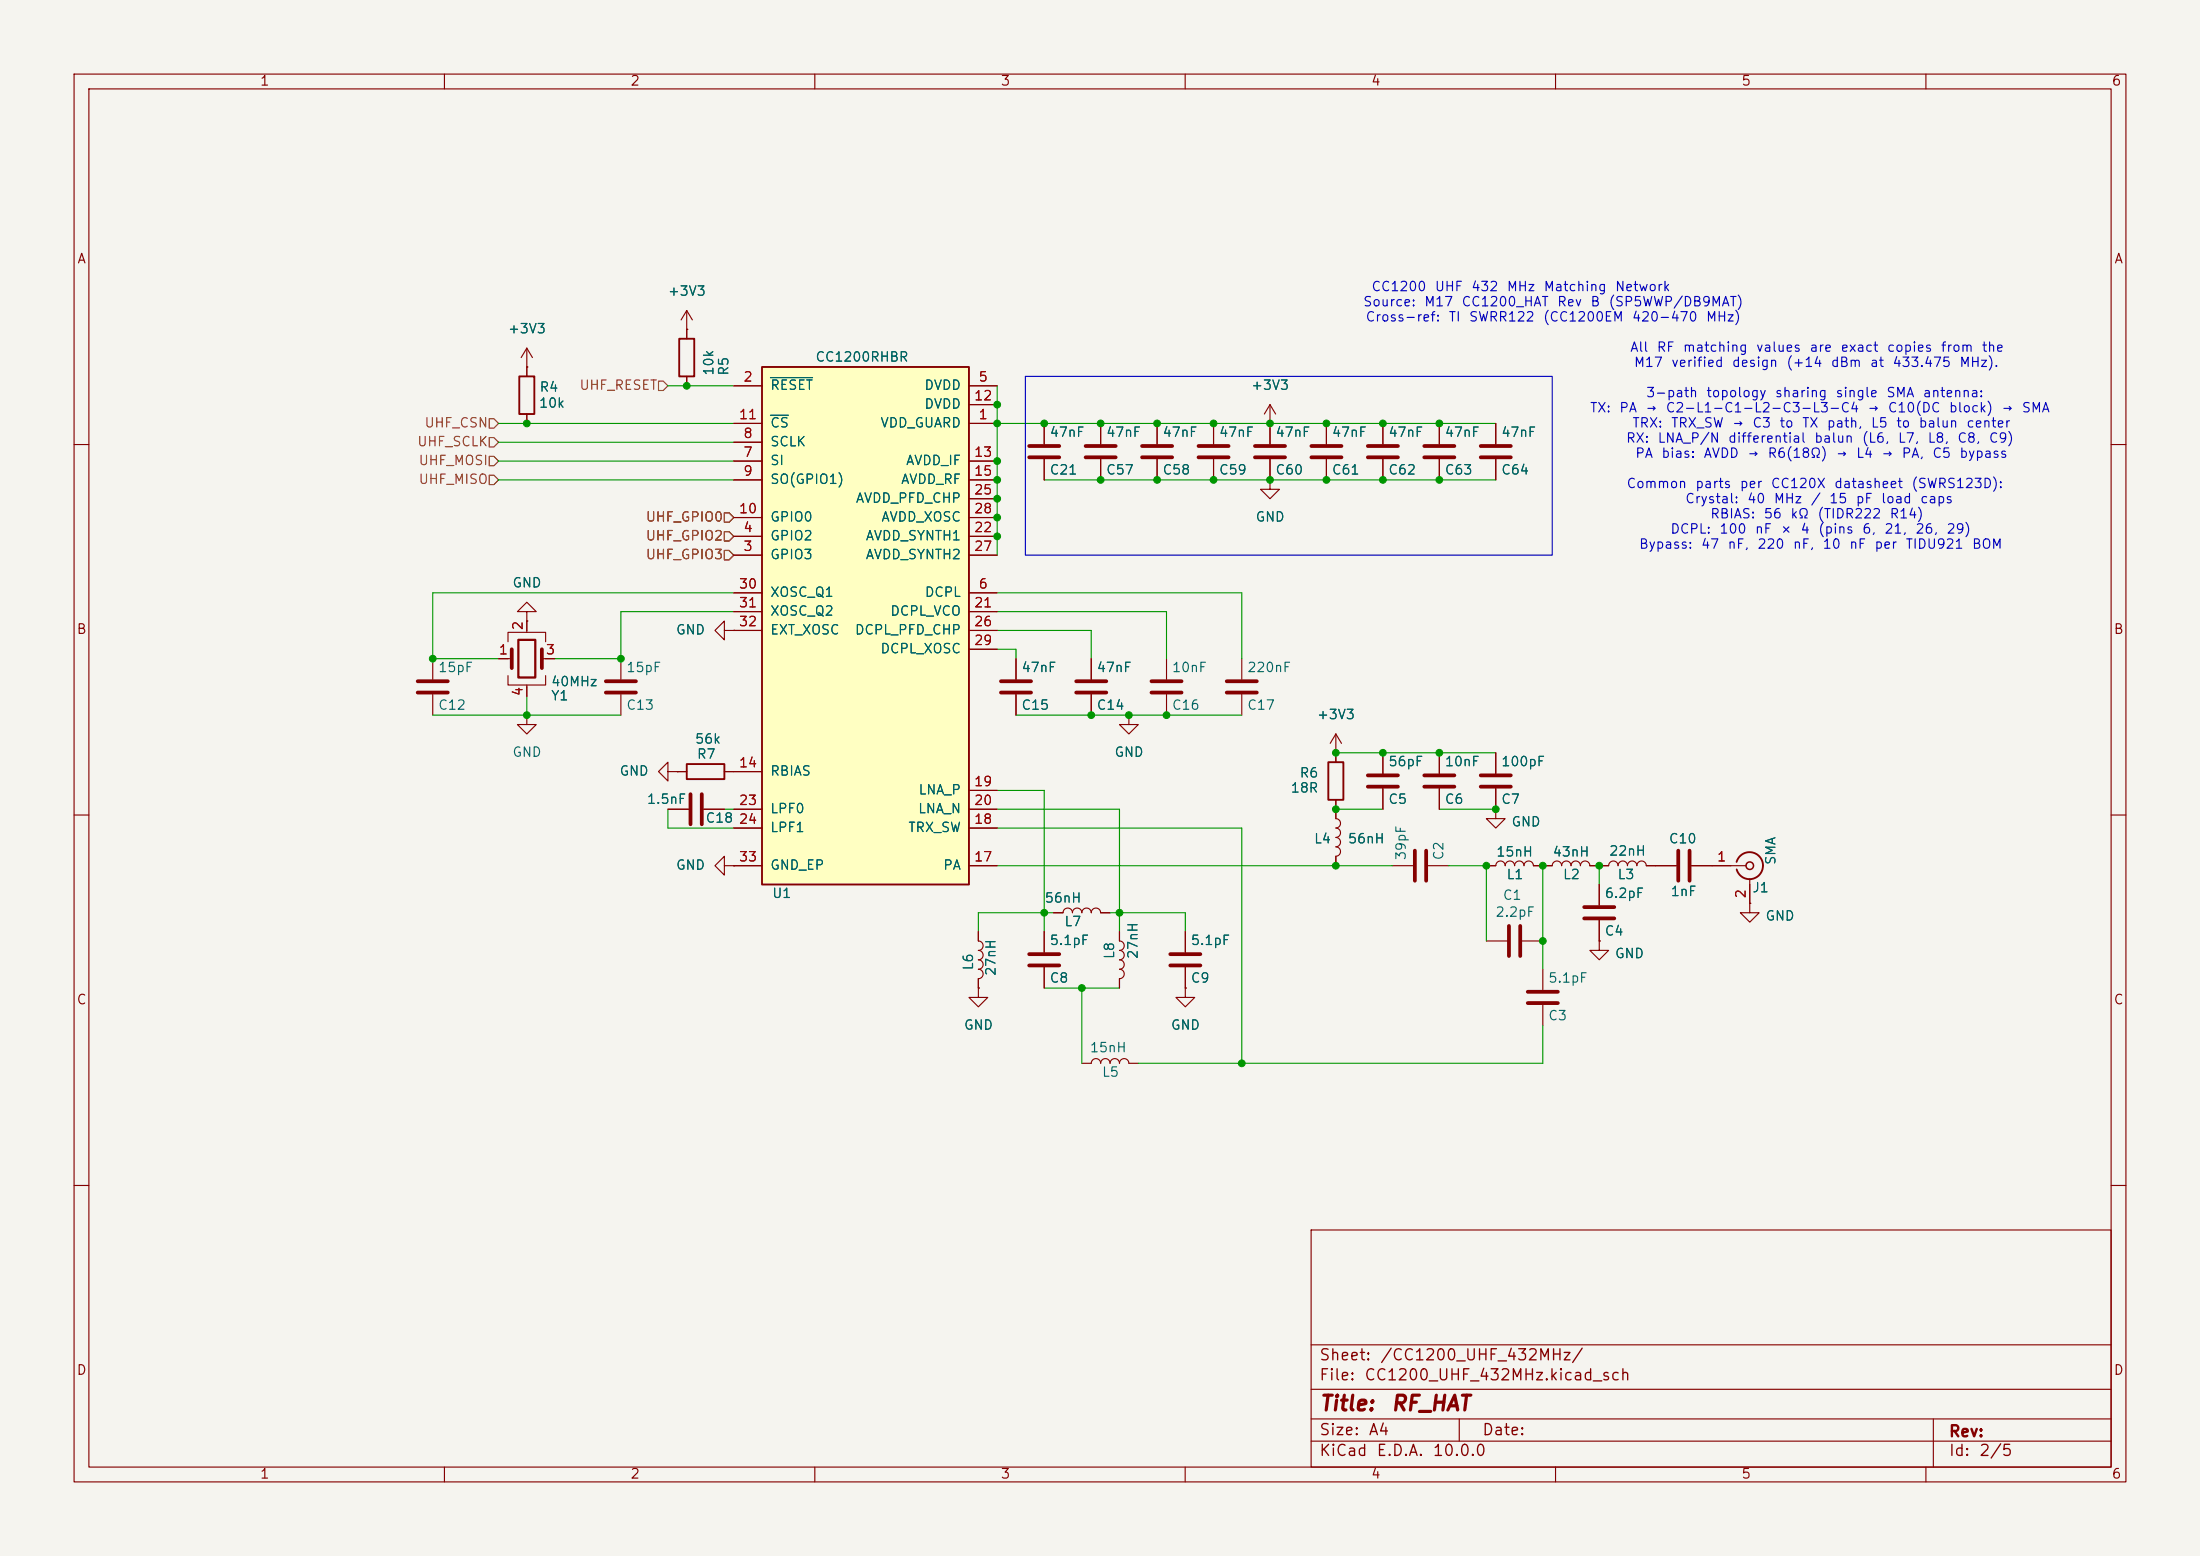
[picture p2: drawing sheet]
<svg xmlns="http://www.w3.org/2000/svg" width="297mm" height="210mm" viewBox="0 0 297 210" stroke-linecap="round" stroke-linejoin="round" font-family="sans-serif">
<path d="M0 0h297v210h-297z" fill="#f5f4ef" stroke="#f5f4ef" stroke-width=".14"/>
<g fill="none" stroke="#840000" stroke-width=".15">
<path d="M10 10h277v190h-277zM12 12h273v186h-273zM60 10v2M110 10v2M160 10v2M210 10v2M260 10v2M71.1 49.5h.1M71.1 47v3.8M71.1 55.9v1.3M71.1 47l-.7 1.3M71.1 47l.8 1.3"/>
<path d="M92.7 44.5h.1M92.7 41.9l-.8 1.3M92.7 41.9l.8 1.3M92.7 41.9v3.8M92.7 50.8v1.3M141 57.2v2.7M148.6 57.2v2.7M156.2 57.2v2.7M163.8 57.2v2.7M171.4 57.2h.1M171.4 54.6v5.3M171.4 54.6l-.7 1.3"/>
<path d="M171.4 54.6l.8 1.3M179.1 57.2v2.7M186.7 57.2v2.7M194.3 57.2v2.7M201.9 57.2v2.7M10 60h2M141 62v2.8M148.6 62v2.8M156.2 62v2.8M163.8 62v2.8M171.4 64.8v1.2h1.3l-1.3 1.3-1.2-1.3h1.2M171.4 64.8h.1"/>
<path d="M171.4 62v2.8M179.1 62v2.8M186.7 62v2.8M194.3 62v2.8M201.9 62v2.8M285 60h2M67.3 88.9h1.8M68.6 86.6v-1.3h5.1v1.3M68.6 91.2v1.3h5.1v-1.3M71.1 96.5v1.3h1.3l-1.3 1.3-1.3-1.3h1.3M71.1 96.5h.1M71.1 83.8v1.5"/>
<path d="M71.1 92.5v1.5M73.2 88.9h1.7M83.8 88.9v2.8M83.8 93.7v2.8M137.2 88.9v2.8M137.2 93.7v2.8M147.3 88.9v2.8M147.3 93.7v2.8M157.5 88.9v2.8M157.5 93.7v2.8M167.6 88.9v2.8M167.6 93.7v2.8"/>
<path d="M180.3 99.1l-.7 1.2M180.3 99.1l.8 1.2M180.3 99.1v2.5M10 110h2M90.2 104.1v-1.2l-1.3 1.2 1.3 1.3v-1.3h1.2M90.2 109.2h2.8M91.4 104.1h.1M91.4 104.1h1.3M95 109.2h2.8M97.8 116.8v-1.2l-1.3 1.2 1.3 1.3v-1.3h1.3M97.8 104.1h1.3M99.1 116.8h.1"/>
<path d="M180.3 101.6h.1M188 116.8h2.8M192.8 116.8h2.8M208.3 116.8h1.2a.64 .64 0 0 1 .7-.6 .64 .64 0 0 1 .6 .6 .64 .64 0 0 1 .7-.6 .64 .64 0 0 1 .6 .6 .64 .64 0 0 1 .6-.6 .64 .64 0 0 1 .7 .6 .64 .64 0 0 1 .6-.6 .64 .64 0 0 1 .6 .6h2.6a.64 .64 0 0 1 .6-.6 .64 .64 0 0 1 .6 .6 .64 .64 0 0 1 .7-.6 .64 .64 0 0 1 .6 .6 .64 .64 0 0 1 .6-.6 .64 .64 0 0 1 .7 .6 .64 .64 0 0 1 .6-.6 .64 .64 0 0 1 .6 .6h4.1M215.9 119.4v2.8M228.3 116.8h7.4M236.2 118.6v3.3M285 110h2M200.7 127h2.8M205.5 127h2.8M208.3 130.8v2.8M208.3 135.6v2.8"/>
<path d="M215.9 127v1.3h1.3l-1.3 1.2-1.3-1.2h1.3M215.9 127h.1M215.9 124.2v2.8M236.2 121.9v1.3h1.3l-1.3 1.3-1.3-1.3h1.3M236.2 121.9h.1M10 160h2M177 166h108v32h-108zM285 160h2M60 198v2M110 198v2M160 198v2M177 194.5h108"/>
<path d="M177 191.5h108M177 187.5h108M177 181.5h108M197 191.5v3M210 198v2M260 198v2M261 191.5v6.5"/>
</g>
<g fill="none" stroke="#840000" stroke-width=".51">
<path d="M138.9 60.2h4.1M138.9 61.7h4.1M146.6 60.2h4M146.6 61.7h4M154.2 60.2h4M154.2 61.7h4M161.8 60.2h4.1M161.8 61.7h4.1M169.4 60.2h4.1M169.4 61.7h4.1M177 60.2h4.1M177 61.7h4.1"/>
<path d="M184.7 60.2h4M184.7 61.7h4M192.3 60.2h4M192.3 61.7h4M199.9 60.2h4.1M199.9 61.7h4.1M69.1 87.6v2.6M73.2 87.6v2.6M81.8 91.9h4.1M81.8 93.5h4.1M135.1 91.9h4.1M135.1 93.5h4.1"/>
<path d="M145.3 91.9h4.1M145.3 93.5h4.1M155.4 91.9h4.1M155.4 93.5h4.1M165.6 91.9h4.1M165.6 93.5h4.1M93.2 107.2v4.1M94.7 107.2v4.1M191 114.8v4.1M192.5 114.8v4.1M226.6 114.8v4.1M228.1 114.8v4.1"/>
<path d="M203.7 125v4M205.2 125v4M206.2 133.9h4.1M206.2 135.4h4.1M213.9 122.4h4M213.9 124h4"/>
</g>
<path d="M70.1 50.8h2v5.1h-2zM91.7 45.7h2v5.1h-2zM92.7 103.1h5.1v2.1h-5.1zM234.4 116.3a1.81 1.81 0 0 1 2.8-1 1.81 1.81 0 0 1 0 3 1.81 1.81 0 0 1-2.7-1" fill="none" stroke="#840000" stroke-width=".25"/>
<circle cx="236.2" cy="116.8" r=".51" fill="none" stroke="#840000" stroke-width=".2"/>
<path d="M70 86.4h2.3v5h-2.3z" fill="none" stroke="#840000" stroke-width=".3"/>
<path d="M102.9 49.5h27.9v69.9h-27.9z" fill="#ffffc2"/>
<path d="M102.9 49.5h27.9v69.9h-27.9zM179.3 102.9h2.1v5.1h-2.1z" fill="none" stroke="#840000" stroke-width=".25"/>
<g fill="none" stroke="#840000" stroke-width=".15">
<path d="M71.1 49.5h.1M71.1 49.5v1.3M71.1 55.9v1.3M92.7 44.5h.1M92.7 44.5v1.2M92.7 50.8v1.3M99.1 57.2h3.8M99.1 52.1h3.8M99.1 59.7h3.8M130.8 57.2h3.8M130.8 52.1h3.8M130.8 54.6h3.8"/>
<path d="M141 57.2v2.7M148.6 57.2v2.7M156.2 57.2v2.7M163.8 57.2v2.7M171.4 57.2h.1M171.4 57.2v2.7M179.1 57.2v2.7M186.7 57.2v2.7M194.3 57.2v2.7M201.9 57.2v2.7M99.1 74.9h3.8M99.1 72.4h3.8"/>
<path d="M99.1 62.2h3.8M99.1 64.8h3.8M99.1 69.9h3.8M130.8 74.9h3.8M130.8 72.4h3.8M130.8 62.2h3.8M130.8 64.8h3.8M130.8 69.9h3.8M130.8 67.3h3.8M141 62v2.8M148.6 62v2.8M156.2 62v2.8"/>
<path d="M163.8 62v2.8M171.4 64.8h.1M171.4 62v2.8M179.1 62v2.8M186.7 62v2.8M194.3 62v2.8M201.9 62v2.8M58.4 88.9v2.8M58.4 93.7v2.8M67.3 88.9h1.3M71.1 82.6h1.3l-1.3-1.3-1.3 1.3h1.3v1.2M71.1 83.8h.1"/>
<path d="M71.1 83.8v1.3M71.1 92.7v1.3M73.7 88.9h1.2M97.8 85.1v-1.3l-1.3 1.3 1.3 1.3v-1.3h1.3M99.1 85.1h.1M99.1 80h3.8M99.1 82.6h3.8M99.1 85.1h3.8M130.8 80h3.8M130.8 82.6h3.8M130.8 85.1h3.8M130.8 87.6h3.8"/>
<path d="M137.2 88.9v2.8M137.2 93.7v2.8M147.3 88.9v2.8M147.3 93.7v2.8M152.4 96.5v1.3h1.3l-1.3 1.3-1.3-1.3h1.3M152.4 96.5h.1M90.2 109.2h2.8M91.4 104.1h.1M91.4 104.1h1.3M95 109.2h2.8M97.8 104.1h5.1M99.1 116.8h.1"/>
<path d="M99.1 116.8h3.8M99.1 111.8h3.8M99.1 109.2h3.8M130.8 116.8h3.8M130.8 111.8h3.8M130.8 106.7h3.8M130.8 109.2h3.8M180.3 108v2.5a.63 .63 0 0 1 .7 .6 .63 .63 0 0 1-.7 .7 .64 .64 0 0 1 .7 .6 .64 .64 0 0 1-.7 .6 .64 .64 0 0 1 .7 .7 .64 .64 0 0 1-.7 .6M180.3 114.3a.63 .63 0 0 1 .7 .6 .63 .63 0 0 1-.7 .7v1.2M180.3 101.6h.1M180.3 101.6v1.3M186.7 101.6v2.8"/>
<path d="M186.7 106.4v2.8M194.3 101.6v2.8M194.3 106.4v2.8M200.7 116.8h1.2a.64 .64 0 0 1 .7-.6 .64 .64 0 0 1 .6 .6 .64 .64 0 0 1 .6-.6 .64 .64 0 0 1 .7 .6 .64 .64 0 0 1 .6-.6 .64 .64 0 0 1 .6 .6 .64 .64 0 0 1 .7-.6 .64 .64 0 0 1 .6 .6h2.5M201.9 109.2v1.3h1.3l-1.3 1.3-1.2-1.3h1.2M201.9 109.2h.1M201.9 101.6v2.8M201.9 106.4v2.8M214.6 116.8h2.6M215.9 119.4v2.8M222.2 116.8h4.1M228.3 116.8h5.4"/>
<path d="M236.2 119.4v2.5M132.1 133.4v1.2h1.2l-1.2 1.3-1.3-1.3h1.3M132.1 133.4h.1M132.1 125.7v1.3a.64 .64 0 0 1 .6 .6 .64 .64 0 0 1-.6 .7 .64 .64 0 0 1 .6 .6 .64 .64 0 0 1-.6 .6 .64 .64 0 0 1 .6 .7 .64 .64 0 0 1-.6 .6 .64 .64 0 0 1 .6 .7 .64 .64 0 0 1-.6 .6M132.1 132.1v1.3M141 125.7v2.8M141 130.6v2.8M142.2 123.2h1.3a.64 .64 0 0 1 .6-.6 .64 .64 0 0 1 .7 .6 .64 .64 0 0 1 .6-.6 .64 .64 0 0 1 .6 .6 .64 .64 0 0 1 .7-.6 .64 .64 0 0 1 .6 .6 .64 .64 0 0 1 .7-.6 .64 .64 0 0 1 .6 .6h1.3M151.1 125.7v1.3a.64 .64 0 0 1 .7 .6 .64 .64 0 0 1-.7 .7 .64 .64 0 0 1 .7 .6 .64 .64 0 0 1-.7 .6 .64 .64 0 0 1 .7 .7 .64 .64 0 0 1-.7 .6 .64 .64 0 0 1 .7 .7 .64 .64 0 0 1-.7 .6M151.1 132.1v1.3M160 133.4v1.2h1.3l-1.3 1.3-1.3-1.3h1.3M160 133.4h.1"/>
<path d="M160 125.7v2.8M160 130.6v2.8M215.9 127h.1M215.9 124.2v2.8M236.2 121.9h.1M146 143.5h1.3a.64 .64 0 0 1 .7-.6 .64 .64 0 0 1 .6 .6 .64 .64 0 0 1 .6-.6 .64 .64 0 0 1 .7 .6 .64 .64 0 0 1 .6-.6 .64 .64 0 0 1 .6 .6 .64 .64 0 0 1 .7-.6 .64 .64 0 0 1 .6 .6h1.3"/>
</g>
<path d="M104 51h5.7M104 56h2.4" fill="none" stroke="#006464" stroke-width=".15"/>
<path d="M56.4 91.9h4.1M56.4 93.5h4.1M184.7 104.6h4M184.7 106.2h4M192.3 104.6h4M192.3 106.2h4M199.9 104.6h4.1M199.9 106.2h4.1M138.9 128.8h4.1M138.9 130.3h4.1M158 128.8h4.1M158 130.3h4.1" fill="none" stroke="#840000" stroke-width=".51"/>
<path d="M66 56.5h.7l.6 .7-.6 .6h-.7zM66 59.1h.7l.6 .6-.6 .6h-.7zM88.9 51.4h.6l.7 .7-.7 .6h-.6zM66 64.1h.7l.6 .7-.6 .6h-.7zM66 61.6h.7l.6 .6-.6 .7h-.7zM97.8 71.8h.6l.7 .6-.7 .6h-.6zM97.8 69.2h.6l.7 .7-.7 .6h-.6zM97.8 74.3h.6l.7 .6-.7 .7h-.6z" fill="none" stroke="#725600" stroke-width=".15"/>
<g fill="none" stroke="#009600" stroke-width=".15">
<path d="M67.3 57.2h31.8M67.3 59.7h31.8M90.2 52.1h8.9M134.6 52.1v22.8M134.6 57.2h67.3M67.3 64.8h31.8M67.3 62.2h31.8M141 64.8h60.9M58.4 96.5h25.4M71.1 94v2.5M99.1 80h-40.7v8.9h8.9M99.1 82.6h-15.3v6.3h-8.9"/>
<path d="M134.6 80h33v8.9M134.6 85.1h12.7v3.8M134.6 87.6h2.6v1.3M134.6 82.6h22.9v6.3M137.2 96.5h30.4M90.2 109.2v2.6h8.9M97.8 109.2h1.3M134.6 111.8h33v31.7M134.6 109.2h16.5v16.5M134.6 116.8h53.4M134.6 106.7h6.4v19M180.3 101.6h21.6"/>
<path d="M180.3 109.2h6.4M194.3 109.2h7.6M195.6 116.8h5.1v10.2M208.3 116.8v14M215.9 116.8v2.6M141 133.4h10.1M142.2 123.2h-10.1v2.5M146 133.4v10.1M149.9 123.2h10.1v2.5M208.3 138.4v5.1h-54.6"/>
</g>
<path d="M138.4 50.8h71.1v24.1h-71.1z" fill="none" stroke="#0000c2" stroke-width=".15"/>
<g fill="#009600" stroke="#009600" stroke-width=".14">
<circle cx="163.8" cy="64.8" r=".46"/>
<circle cx="201.9" cy="109.2" r=".46"/>
<circle cx="215.9" cy="116.8" r=".46"/>
<circle cx="157.5" cy="96.5" r=".46"/>
<circle cx="180.3" cy="101.6" r=".46"/>
<circle cx="180.3" cy="109.2" r=".46"/>
<circle cx="186.7" cy="101.6" r=".46"/>
<circle cx="179.1" cy="64.8" r=".46"/>
<circle cx="194.3" cy="57.2" r=".46"/>
<circle cx="194.3" cy="64.8" r=".46"/>
<circle cx="179.1" cy="57.2" r=".46"/>
<circle cx="186.7" cy="64.8" r=".46"/>
<circle cx="186.7" cy="57.2" r=".46"/>
<circle cx="194.3" cy="101.6" r=".46"/>
<circle cx="208.3" cy="127" r=".46"/>
<circle cx="200.7" cy="116.8" r=".46"/>
<circle cx="208.3" cy="116.8" r=".46"/>
<circle cx="180.3" cy="116.8" r=".46"/>
<circle cx="148.6" cy="57.2" r=".46"/>
<circle cx="141" cy="57.2" r=".46"/>
<circle cx="134.6" cy="57.2" r=".46"/>
<circle cx="134.6" cy="54.6" r=".46"/>
<circle cx="134.6" cy="62.2" r=".46"/>
<circle cx="134.6" cy="67.3" r=".46"/>
<circle cx="134.6" cy="64.8" r=".46"/>
<circle cx="167.6" cy="143.5" r=".46"/>
<circle cx="152.4" cy="96.5" r=".46"/>
<circle cx="147.3" cy="96.5" r=".46"/>
<circle cx="141" cy="123.2" r=".46"/>
<circle cx="146" cy="133.4" r=".46"/>
<circle cx="151.1" cy="123.2" r=".46"/>
<circle cx="83.8" cy="88.9" r=".46"/>
<circle cx="134.6" cy="69.9" r=".46"/>
<circle cx="134.6" cy="72.4" r=".46"/>
<circle cx="92.7" cy="52.1" r=".46"/>
<circle cx="148.6" cy="64.8" r=".46"/>
<circle cx="156.2" cy="57.2" r=".46"/>
<circle cx="156.2" cy="64.8" r=".46"/>
<circle cx="171.4" cy="57.2" r=".46"/>
<circle cx="171.4" cy="64.8" r=".46"/>
<circle cx="163.8" cy="57.2" r=".46"/>
<circle cx="71.1" cy="57.2" r=".46"/>
<circle cx="71.1" cy="96.5" r=".46"/>
<circle cx="58.4" cy="88.9" r=".46"/>
</g>
<g font-size="2" fill="#840000">
<text x="178" y="190.9">Title:</text>
<text x="187.7" y="190.9">RF_HAT</text>
</g>
<g font-size="1.5" fill="#840000">
<text x="178" y="184">Sheet:</text>
<text x="186.2" y="184">/CC1200_UHF_432MHz/</text>
<text x="178" y="186.7">File:</text>
<text x="184.1" y="186.7">CC1200_UHF_432MHz.kicad_sch</text>
<text x="178" y="196.9">KiCad</text>
<text x="178" y="194.1">Size:</text>
<text x="184.7" y="194.1">A4</text>
<text x="185.7" y="196.9">E.D.A.</text>
<text x="193.3" y="196.9">10.0.0</text>
<text x="200" y="194.1">Date:</text>
<text x="263" y="194.3">Rev:</text>
<text x="263" y="196.9">Id:</text>
<text x="267.1" y="196.9">2/5</text>
</g>
<g font-size="1.3" fill="#840000">
<text x="35" y="11.9">1</text>
<text x="85" y="11.9">2</text>
<text x="135" y="11.9">3</text>
<text x="185" y="11.9">4</text>
<text x="235" y="11.9">5</text>
<text x="285" y="11.9">6</text>
<text x="10.3" y="35.9">A</text>
<text x="285.3" y="35.9">A</text>
<text x="10.3" y="85.9">B</text>
<text x="285.3" y="85.9">B</text>
<text x="10.3" y="135.9">C</text>
<text x="285.3" y="135.9">C</text>
<text x="10.3" y="185.9">D</text>
<text x="285.3" y="185.9">D</text>
<text x="35" y="199.9">1</text>
<text x="85" y="199.9">2</text>
<text x="135" y="199.9">3</text>
<text x="185" y="199.9">4</text>
<text x="235" y="199.9">5</text>
<text x="285" y="199.9">6</text>
</g>
<g font-size="1.3" fill="#006464">
<text x="90.1" y="40.2">+3V3</text>
<text x="68.5" y="45.3">+3V3</text>
<text x="72.7" y="53.2">R4</text>
<text x="96.6" y="50.8" transform="rotate(-90 96.6 50.8)">10k</text>
<text x="98.7" y="50.8" transform="rotate(-90 98.7 50.8)">R5</text>
<text x="103.9" y="52.9">RESET</text>
<text x="110" y="49.1">CC1200RHBR</text>
<text x="124.7" y="52.9">DVDD</text>
<text x="168.8" y="52.9">+3V3</text>
<text x="72.7" y="55.3">10k</text>
<text x="103.9" y="58">CS</text>
<text x="118.8" y="58">VDD_GUARD</text>
<text x="124.7" y="55.5">DVDD</text>
<text x="141.6" y="59.3">47nF</text>
<text x="149.2" y="59.3">47nF</text>
<text x="156.9" y="59.3">47nF</text>
<text x="164.5" y="59.3">47nF</text>
<text x="172.1" y="59.3">47nF</text>
<text x="179.7" y="59.3">47nF</text>
<text x="187.3" y="59.3">47nF</text>
<text x="195" y="59.3">47nF</text>
<text x="202.6" y="59.3">47nF</text>
<text x="103.9" y="63.1">SI</text>
<text x="103.9" y="60.6">SCLK</text>
<text x="103.9" y="65.6">SO(GPIO1)</text>
<text x="121.5" y="65.6">AVDD_RF</text>
<text x="122.2" y="63.1">AVDD_IF</text>
<text x="141.6" y="64.4">C21</text>
<text x="149.2" y="64.4">C57</text>
<text x="156.9" y="64.4">C58</text>
<text x="164.5" y="64.4">C59</text>
<text x="172.1" y="64.4">C60</text>
<text x="179.7" y="64.4">C61</text>
<text x="187.3" y="64.4">C62</text>
<text x="195" y="64.4">C63</text>
<text x="202.6" y="64.4">C64</text>
<text x="103.9" y="70.7">GPIO0</text>
<text x="115.4" y="68.2">AVDD_PFD_CHP</text>
<text x="118.9" y="70.7">AVDD_XOSC</text>
<text x="169.4" y="70.7">GND</text>
<text x="103.9" y="75.8">GPIO3</text>
<text x="103.9" y="73.3">GPIO2</text>
<text x="116.8" y="73.3">AVDD_SYNTH1</text>
<text x="116.8" y="75.8">AVDD_SYNTH2</text>
<text x="69.1" y="79.6">GND</text>
<text x="103.9" y="80.9">XOSC_Q1</text>
<text x="103.9" y="83.4">XOSC_Q2</text>
<text x="120.1" y="83.4">DCPL_VCO</text>
<text x="124.8" y="80.9">DCPL</text>
<text x="91.2" y="86">GND</text>
<text x="103.9" y="86">EXT_XOSC</text>
<text x="115.3" y="86">DCPL_PFD_CHP</text>
<text x="118.8" y="88.5">DCPL_XOSC</text>
<text x="59.1" y="91">15pF</text>
<text x="74.3" y="94.8">Y1</text>
<text x="74.3" y="92.9">40MHz</text>
<text x="84.5" y="91">15pF</text>
<text x="137.8" y="91">47nF</text>
<text x="148" y="91">47nF</text>
<text x="158.1" y="91">10nF</text>
<text x="168.3" y="91">220nF</text>
<text x="59.1" y="96.1">C12</text>
<text x="84.5" y="96.1">C13</text>
<text x="93.7" y="100.7">56k</text>
<text x="137.8" y="96.1">C15</text>
<text x="148" y="96.1">C14</text>
<text x="158.1" y="96.1">C16</text>
<text x="168.3" y="96.1">C17</text>
<text x="177.7" y="97.4">+3V3</text>
<text x="69.1" y="102.5">GND</text>
<text x="83.5" y="105">GND</text>
<text x="94" y="102.7">R7</text>
<text x="103.9" y="105">RBIAS</text>
<text x="123.9" y="107.5">LNA_P</text>
<text x="150.4" y="102.5">GND</text>
<text x="174.2" y="107.3">18R</text>
<text x="175.4" y="105.3">R6</text>
<text x="187.3" y="103.7">56pF</text>
<text x="195" y="103.7">10nF</text>
<text x="202.6" y="103.7">100pF</text>
<text x="87.2" y="108.8">1.5nF</text>
<text x="95.2" y="111.4">C18</text>
<text x="103.9" y="110.1">LPF0</text>
<text x="103.9" y="112.6">LPF1</text>
<text x="122.5" y="112.6">TRX_SW</text>
<text x="123.8" y="110.1">LNA_N</text>
<text x="187.3" y="108.8">C5</text>
<text x="195" y="108.8">C6</text>
<text x="202.6" y="108.8">C7</text>
<text x="204" y="111.9">GND</text>
<text x="91.2" y="117.7">GND</text>
<text x="103.9" y="117.7">GND_EP</text>
<text x="127.2" y="117.7">PA</text>
<text x="177.3" y="114.1">L4</text>
<text x="181.9" y="114.1">56nH</text>
<text x="190.1" y="116.2" transform="rotate(-90 190.1 116.2)">39pF</text>
<text x="195.2" y="116.2" transform="rotate(-90 195.2 116.2)">C2</text>
<text x="201.9" y="115.9">15nH</text>
<text x="203.3" y="119">L1</text>
<text x="209.5" y="115.9">43nH</text>
<text x="210.9" y="119">L2</text>
<text x="217.1" y="115.8">22nH</text>
<text x="218.3" y="119">L3</text>
<text x="225.2" y="114.1">C10</text>
<text x="240" y="116.8" transform="rotate(-90 240 116.8)">SMA</text>
<text x="104.1" y="121.5">U1</text>
<text x="140.9" y="122.1">56nH</text>
<text x="143.6" y="125.3">L7</text>
<text x="201.8" y="124.1">2.2pF</text>
<text x="202.8" y="121.8">C1</text>
<text x="216.5" y="121.5">6.2pF</text>
<text x="225.4" y="121.3">1nF</text>
<text x="236.5" y="120.8">J1</text>
<text x="238.2" y="124.6">GND</text>
<text x="131.7" y="131.1" transform="rotate(-90 131.7 131.1)">L6</text>
<text x="134.7" y="131.8" transform="rotate(-90 134.7 131.8)">27nH</text>
<text x="141.6" y="127.9">5.1pF</text>
<text x="150.7" y="129.5" transform="rotate(-90 150.7 129.5)">L8</text>
<text x="153.9" y="129.5" transform="rotate(-90 153.9 129.5)">27nH</text>
<text x="160.7" y="127.9">5.1pF</text>
<text x="216.5" y="126.6">C4</text>
<text x="217.9" y="129.6">GND</text>
<text x="141.6" y="132.9">C8</text>
<text x="160.7" y="132.9">C9</text>
<text x="208.9" y="132.9">5.1pF</text>
<text x="130" y="139.3">GND</text>
<text x="147" y="142.3">15nH</text>
<text x="158" y="139.3">GND</text>
<text x="208.9" y="138">C3</text>
<text x="148.7" y="145.6">L5</text>
</g>
<g font-size="1.3" fill="#0000c2">
<text x="183.9" y="41.7">Source:</text>
<text x="185.1" y="39.6">CC1200</text>
<text x="192.2" y="41.7">M17</text>
<text x="193.6" y="39.6">UHF</text>
<text x="197.2" y="41.7">CC1200_HAT</text>
<text x="198.5" y="39.6">432</text>
<text x="203.3" y="39.6">MHz</text>
<text x="208.3" y="39.6">Matching</text>
<text x="210.1" y="41.7">Rev</text>
<text x="214.6" y="41.7">B</text>
<text x="217.1" y="41.7">(SP5WWP/DB9MAT)</text>
<text x="217.9" y="39.6">Network</text>
<text x="184.3" y="43.7">Cross-ref:</text>
<text x="195.5" y="43.7">TI</text>
<text x="198.2" y="43.7">SWRR122</text>
<text x="208.2" y="43.7">(CC1200EM</text>
<text x="220" y="47.8">All</text>
<text x="220.2" y="43.7">420-470</text>
<text x="223.6" y="47.8">RF</text>
<text x="227.1" y="47.8">matching</text>
<text x="230.2" y="43.7">MHz)</text>
<text x="237" y="47.8">values</text>
<text x="244.2" y="47.8">are</text>
<text x="248.4" y="47.8">exact</text>
<text x="254.6" y="47.8">copies</text>
<text x="261.9" y="47.8">from</text>
<text x="267.4" y="47.8">the</text>
<text x="220.5" y="49.8">M17</text>
<text x="222.1" y="53.9">3-path</text>
<text x="225.5" y="49.8">verified</text>
<text x="230.2" y="53.9">topology</text>
<text x="233.7" y="49.8">design</text>
<text x="239.5" y="53.9">sharing</text>
<text x="241.1" y="49.8">(+14</text>
<text x="247.1" y="49.8">dBm</text>
<text x="247.7" y="53.9">single</text>
<text x="252.3" y="49.8">at</text>
<text x="254.6" y="53.9">SMA</text>
<text x="255.4" y="49.8">433.475</text>
<text x="259.5" y="53.9">antenna:</text>
<text x="264.4" y="49.8">MHz).</text>
<text x="214.6" y="56">TX:</text>
<text x="218.5" y="56">PA</text>
<text x="220.3" y="58">TRX:</text>
<text x="222" y="56">→</text>
<text x="224.8" y="56">C2-L1-C1-L2-C3-L3-C4</text>
<text x="225.5" y="58">TRX_SW</text>
<text x="233.7" y="58">→</text>
<text x="236.5" y="58">C3</text>
<text x="240.1" y="58">to</text>
<text x="243.2" y="58">TX</text>
<text x="246.5" y="58">path,</text>
<text x="252" y="56">→</text>
<text x="252.5" y="58">L5</text>
<text x="254.8" y="56">C10(DC</text>
<text x="255.9" y="58">to</text>
<text x="258.9" y="58">balun</text>
<text x="263" y="56">block)</text>
<text x="265.4" y="58">center</text>
<text x="270.1" y="56">→</text>
<text x="272.8" y="56">SMA</text>
<text x="219.4" y="60.1">RX:</text>
<text x="220.7" y="62.1">PA</text>
<text x="223.7" y="60.1">LNA_P/N</text>
<text x="224.2" y="62.1">bias:</text>
<text x="229.9" y="62.1">AVDD</text>
<text x="233.2" y="60.1">differential</text>
<text x="235.8" y="62.1">→</text>
<text x="238.5" y="62.1">R6(18Ω)</text>
<text x="244.8" y="60.1">balun</text>
<text x="247.7" y="62.1">→</text>
<text x="250.5" y="62.1">L4</text>
<text x="251.3" y="60.1">(L6,</text>
<text x="253.9" y="62.1">→</text>
<text x="256.1" y="60.1">L7,</text>
<text x="256.6" y="62.1">PA,</text>
<text x="260.1" y="60.1">L8,</text>
<text x="260.8" y="62.1">C5</text>
<text x="264.1" y="60.1">C8,</text>
<text x="264.4" y="62.1">bypass</text>
<text x="268.4" y="60.1">C9)</text>
<text x="219.5" y="66.2">Common</text>
<text x="227.4" y="68.2">Crystal:</text>
<text x="228.8" y="66.2">parts</text>
<text x="230.8" y="70.3">RBIAS:</text>
<text x="234.8" y="66.2">per</text>
<text x="235.8" y="68.2">40</text>
<text x="238" y="70.3">56</text>
<text x="239" y="66.2">CC120X</text>
<text x="239.4" y="68.2">MHz</text>
<text x="241.6" y="70.3">kΩ</text>
<text x="244.3" y="68.2">/</text>
<text x="245.3" y="70.3">(TIDR222</text>
<text x="246.8" y="68.2">15</text>
<text x="247.5" y="66.2">datasheet</text>
<text x="250.4" y="68.2">pF</text>
<text x="253.8" y="68.2">load</text>
<text x="255" y="70.3">R14)</text>
<text x="257.9" y="66.2">(SWRS123D):</text>
<text x="259.1" y="68.2">caps</text>
<text x="221.2" y="74.4">Bypass:</text>
<text x="225.4" y="72.3">DCPL:</text>
<text x="229.5" y="74.4">47</text>
<text x="232" y="72.3">100</text>
<text x="233.1" y="74.4">nF,</text>
<text x="236.8" y="72.3">nF</text>
<text x="237.1" y="74.4">220</text>
<text x="240.2" y="72.3">×</text>
<text x="241.9" y="74.4">nF,</text>
<text x="243" y="72.3">4</text>
<text x="245.4" y="72.3">(pins</text>
<text x="246" y="74.4">10</text>
<text x="249.5" y="74.4">nF</text>
<text x="251.3" y="72.3">6,</text>
<text x="253" y="74.4">per</text>
<text x="254.3" y="72.3">21,</text>
<text x="257.2" y="74.4">TIDU921</text>
<text x="258.5" y="72.3">26,</text>
<text x="262.7" y="72.3">29)</text>
<text x="266.1" y="74.4">BOM</text>
</g>
<g font-size="1.3" fill="#725600">
<text x="78.1" y="52.9">UHF_RESET</text>
<text x="57.2" y="58">UHF_CSN</text>
<text x="56.2" y="60.6">UHF_SCLK</text>
<text x="56.4" y="65.6">UHF_MISO</text>
<text x="56.4" y="63.1">UHF_MOSI</text>
<text x="87.1" y="70.7">UHF_GPIO0</text>
<text x="87.1" y="73.3">UHF_GPIO2</text>
<text x="87.1" y="75.8">UHF_GPIO3</text>
</g>
<g font-size="1.3" fill="#a90000">
<text x="100.3" y="51.8">2</text>
<text x="132" y="51.8">5</text>
<text x="99.7" y="56.9">11</text>
<text x="100.3" y="59.4">8</text>
<text x="131.4" y="54.4">12</text>
<text x="132" y="56.9">1</text>
<text x="100.3" y="62">7</text>
<text x="100.3" y="64.5">9</text>
<text x="131.4" y="62">13</text>
<text x="131.4" y="64.5">15</text>
<text x="99.7" y="69.6">10</text>
<text x="131.4" y="67.1">25</text>
<text x="131.4" y="69.6">28</text>
<text x="100.3" y="74.7">3</text>
<text x="100.3" y="72.1">4</text>
<text x="131.4" y="72.1">22</text>
<text x="131.4" y="74.7">27</text>
<text x="99.7" y="79.8">30</text>
<text x="99.7" y="82.3">31</text>
<text x="131.4" y="82.3">21</text>
<text x="132" y="79.8">6</text>
<text x="67.2" y="88.6">1</text>
<text x="70.9" y="85.2" transform="rotate(-90 70.9 85.2)">2</text>
<text x="73.6" y="88.6">3</text>
<text x="99.7" y="84.8">32</text>
<text x="131.4" y="84.8">26</text>
<text x="131.4" y="87.4">29</text>
<text x="70.9" y="94.1" transform="rotate(-90 70.9 94.1)">4</text>
<text x="99.7" y="103.9">14</text>
<text x="131.4" y="106.4">19</text>
<text x="99.7" y="109">23</text>
<text x="99.7" y="111.5">24</text>
<text x="131.4" y="111.5">18</text>
<text x="131.4" y="109">20</text>
<text x="99.7" y="116.6">33</text>
<text x="131.4" y="116.6">17</text>
<text x="231.7" y="116.6">1</text>
<text x="236" y="121.4" transform="rotate(-90 236 121.4)">2</text>
</g>
</svg>
